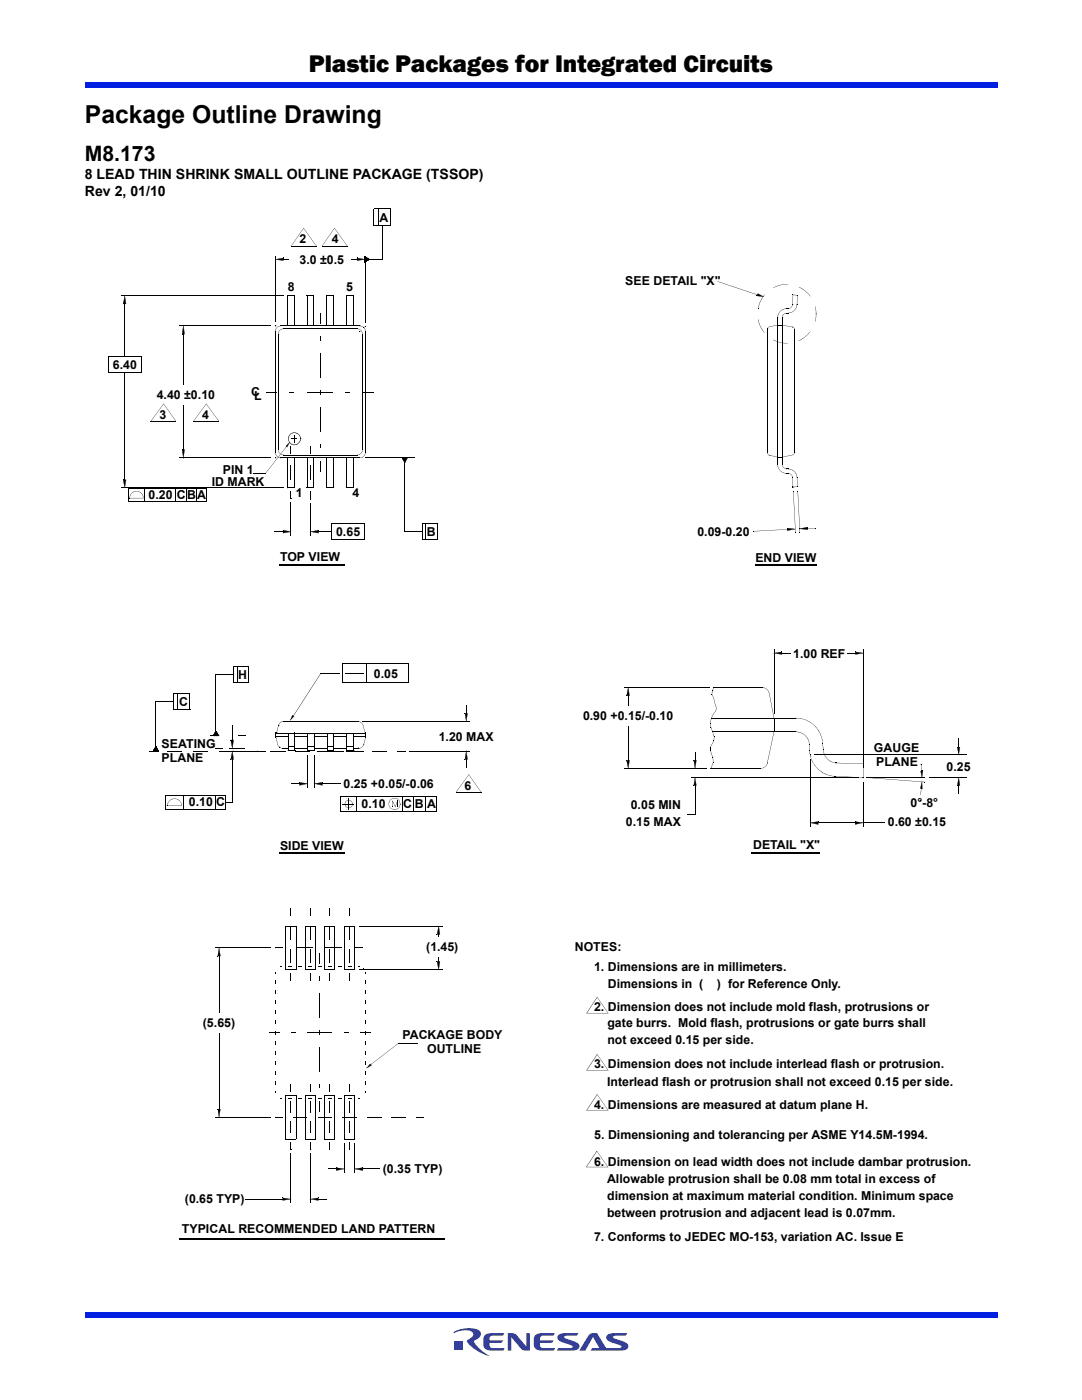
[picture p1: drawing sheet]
<svg xmlns="http://www.w3.org/2000/svg" width="216mm" height="279mm" viewBox="0 0 216 279" stroke-linecap="round" stroke-linejoin="round" font-family="sans-serif">
<g fill="#001fe0">
<path d="M16.9 261.9h182.1v1.1h-182.1z"/>
<path d="M16.9 16.4h182.1v1.1h-182.1z"/>
</g>
<path d="M89.5 263.8h36.9v7.8h-36.9z" fill="#fff"/>
<g fill="#333f99">
<path d="M101.3 266.1h.6a1.2 1.2 0 0 1 1.2 .4l1.9 2.2v-2.6h.7v3.4h-.7a1.04 1.04 0 0 1-1-.3l-2-2.3v2.6h-.7z"/>
<path d="M96.7 266.5l.8-.4h3.1l-.2 .4-2.4 .1a.7 .7 0 0 0-.3 .9h2.7l-.4 .5h-2.3v.5l.2 .4 .2 .1h2.6l-.3 .5h-2.3a1.36 1.36 0 0 1-1.7-1.2l.1-1.4z"/>
<path d="M106.8 266.5l.8-.4h3.1l-.3 .4-2.3 .1a.7 .7 0 0 0-.3 .9h2.7l-.4 .5h-2.3v.5l.1 .4 .3 .1h2.6l-.3 .5h-2.3a1.36 1.36 0 0 1-1.7-1.2l.1-1.4z"/>
<path d="M111.4 266.4l.8-.3h3.2l-.3 .4-2.5 .2v.3l.6 .2a3.4 3.4 0 0 1 2.4 1.3 .85 .85 0 0 1-1 1h-3.5l.4-.5h2.1l.6-.1v-.3l-.6-.2a3.4 3.4 0 0 1-2.4-1.3l.1-.5z"/>
<path d="M117.6 266.4a1.8 1.8 0 0 1 1.5-.3l1.9 2.9h2.3l.7-.1v-.3l-.6-.2a3.4 3.4 0 0 1-2.4-1.3 .85 .85 0 0 1 1-1h3.2l-.3 .4-2.5 .2v.3l.6 .2a3.4 3.4 0 0 1 2.4 1.3 .85 .85 0 0 1-1 1h-6.5l.2-.4 1.5-.1-1.2-2.1-1.6 2.6h-1.2z"/>
<path d="M90.8 267.7h1.6v1.7h-1.6z"/>
<path d="M90.6 265.8a5.6 5.6 0 0 1 5.1-.2 1.19 1.19 0 0 1-.9 1.8l-.2 .3a6.8 6.8 0 0 0 3 2.9 7.1 7.1 0 0 1-4.4-3l.5-.4a.81 .81 0 0 0 .7-.8 .81 .81 0 0 0-.6-.8 5.3 5.3 0 0 0-3.3 .5z"/>
</g>
<g fill="none" stroke="#000" stroke-width=".2">
<path d="M24.1 59.1h32.4M54.9 51v13.2M57.4 59v6M58.1 49.1h5M58.7 59v6M61.3 59v6M62.6 59v6M64.3 49.1h5M65.2 59v6M66.5 59v6M69.1 59v6M70.5 59v6"/>
<path d="M72.8 51.8h3.5M72.9 51v13.3M74.6 45h3.4M74.6 41.7h3.3M74.6 41.7v3.3M75.4 41.7v3.3M76.3 45v6.8M77.9 41.7v3.3M21.6 71.1h6.6M21.6 71v3.3M24.9 60.6v10.5M24.9 74.3v21.5"/>
<path d="M28.2 71v3.3h-6.6M35.9 65h18.2M36.6 66.7v10.1M53 78.3h2.1M54.9 66.1v24.2M55.5 66.7v23M56 65h15.8M56.6 65.6h14.7M61.2 78.3h5.2M63.9 62.5v2.2M63.9 70.5v4.9M72.3 66.7v23"/>
<path d="M72.4 78.3h2.2M72.9 66.1v24.2M153.2 65.6v24.8M155.2 64.9v26.3M156.1 64.9v26.3M158.5 65.7v24.6M24.1 97.4h32.4M25.6 97.4l-.1 2.6h15.8M28.9 97.4v2.7M30.1 84.1h5M35.1 97.4v2.7M35.9 91.4h18.2"/>
<path d="M36.6 80.8v8.9M37.1 97.4v2.7M38.6 84.1h5.1M39.1 97.4v2.7M41.2 97.4v2.6M50.5 94.5h2.5M56 91.4h15.8M56.6 90.8h14.7M57.4 91.4v6M58 92.9v2.9M58.7 91.4v6M61.3 91.4v6"/>
<path d="M62 92.9v3M62.6 91.4v6M63.9 81.2v4.9M63.9 91.9v2.2M65.2 91.4v6M66.5 91.4v6M69.1 91.4v6M70.5 91.4v6M72.9 91.4h9.8M80.8 91.4v14.7h3.4M55.8 112.8h12.9M55.8 112.6h12.9"/>
<path d="M58 100.3v6.5M62 100.5v6.3M63.5 106.1h2.6M66 107.7h6.7M66 104.5h6.7M66.1 104.4v3.3M72.7 104.4v3.3M84.2 107.6h3.1M84.2 104.5h3v3.1M84.2 104.5v3.1M85 104.5v3.1M150.7 112.8h12.2"/>
<path d="M150.7 112.6h12.2M31.1 139.9h3.5M31.1 139.9v10M34.5 138.4h3.4M34.6 138.4v3.3M35.4 138.4v3.3M37.9 138.4v3.3h-3.4M46.6 134.6h-3.5v12.3M47.3 133v3.2M49.6 133l.1 3.2h-3.2l.1-3.2h3M63.9 134.5h4M68.3 136.3h13.3"/>
<path d="M68.3 132.5h13.3v3.7M68.3 132.5v3.8M68.8 134.4h3.8M73.1 132.5v3.8M124.6 137.2h17M125.4 138.8v2M142.4 137.2h9.7M154.4 129.6v12.8M172.3 129.6v25.6M33.5 149.9h2.8M36.6 158.7v2.8M38.6 149.9h2.8"/>
<path d="M42.9 158.7v2.8M43.7 149.9h8M45.1 158.7h-12v2.8M45.1 158.7v2.8h-12M45.8 149.3h2.2M46.4 144.7v3.3M46.4 151.2v9M53.9 149.9h2.9M55 146.3h18M55 147.1h2.6M56.6 143.9h14.8M57.5 146.3v3.5"/>
<path d="M58.8 149.3h2.6M58.8 147.1h2.6M58.8 146.3v3.5M59 149.9h2.9M61.4 146.3v3.5M61.4 150.6v6.6M62.7 149.3h2.6M62.7 147.1h2.6M62.7 146.3v3.5M62.7 150.6v6.6M64.1 149.9h2.9M64.3 156.4h3.7"/>
<path d="M65.3 146.3v3.5M66.6 149.3h2.6M66.6 147.1h2.6M66.6 146.3v3.5M69.2 146.3v3.5M69.2 149.9h2.9M69.6 159.3v2.3M70.5 147.1h2.5M70.5 146.3v3.5M71.1 158.9v3.1M72.3 143.9h21.4M74.3 149.9h2.9"/>
<path d="M80.3 158.9v3.1M81.7 149.9h12M82.6 158.9v3.1M84.9 158.9v3.1M91 158.1h5M124.6 153.3h16.4M125.4 144.9v6.9M138 155.2h33.3M138.7 156.7v5.9M141.8 153.3h9.9M141.9 143.3h16.9M142.2 146h16.6"/>
<path d="M154.4 143.3v2.7M161.7 151.5v13.5M162.5 150.7h30.4M172.2 156v9M173 155.2h11.6M185.4 155.2h7.5M55.8 170.1h12.9M55.8 170.3h12.9M67.9 162h19.3M68.3 160.5h2.4M87.2 162v-3.1l-19.3 .1 .1 3M150 170.1h13.5"/>
<path d="M150 170.3h13.5M163.2 164.2h7.4M172.2 164.2h4.2M43 189.2h11.1M43.7 190.8v11.3M58 184.8v2.7M58 189.5v2.7M59 189.2h3.4M59.1 184.8v8.7M59.1 184.8h-2.1v8.7h2.1M60.8 184.8h2.2v8.7h-2.2M60.9 184.8v8.7"/>
<path d="M61.9 184.8v2.7M61.9 189.5v2.7M63.8 190.3v2.1M63.8 198.2v5M64.7 184.8h2.1v8.7h-2.1M64.7 184.8v8.7M64.9 189.2h3.4M65.8 184.8v2.7M65.8 189.5v2.7M68.6 184.8h2.2v8.7h-2.2M68.7 184.8v8.7M69.7 184.8v2.7"/>
<path d="M69.7 189.5v2.7M71.6 184.8h16.6M71.6 193.5h16.6M43.7 206.1v15.3M53.6 206h2.2M57 218.6h2.1M57 218.6v8.7h2.1M58 219.7v2.3M59.1 218.6v8.7M60.8 218.6h2.2M60.9 218.6v8.7M61.4 206h4.9"/>
<path d="M61.9 219.7v2.3M63 218.6v8.7h-2.2M63.8 209v4.9M63.8 219.7v2.1M64.7 218.6h2.1M64.7 218.6v8.7M65.8 219.7v2.3M66.8 218.6v8.7h-2.1M68.6 218.6h2.2M68.7 218.6v8.7M69.7 219.7v2.3M70.8 218.6v8.7h-2.2"/>
<path d="M71.9 206h2.1M79.5 208.3h3.9M117 202.2h4.3M117 213.6h4.3M43 223h11.1M49 239.3h7.4M58 223.8v2.4M58 230.2v9.8M58.5 223h2.8M61.9 223.8v2.4M61.9 230.2v9.8M63.5 223h2.7"/>
<path d="M65.8 223.8v2.4M68.3 223h2.8M68.7 228.2v5.9M69.7 223.8v2.4M70.8 228.2v5.9M72.4 233.3h3.3M73.3 223h2.8M78.2 223h2.8M116.9 232.9h4.4M117 221.6h4.3M35.8 247.1h53M35.8 247.3h53"/>
</g>
<g fill="#000">
<path d="M24.9 59.1l-.3 1.6zM54.9 51.7l1.6-.2zM56.5 51.7l1.2 .1zM54.9 51.7l1.6 .3zM56.5 51.5l.1 .5zM57.4 59l1.4 .1zM60.6 45.5l-2.5 3.6zM61.3 59l1.4 .1zM60.6 45.6l2.5 3.5zM66.7 45.5l-2.4 3.6zM65.2 59l1.3 .1zM69.1 59l1.4 .1z"/>
<path d="M66.7 45.6l2.6 3.5zM70.1 51.7l1.2 .1zM71.2 52l1.7-.3zM71.2 51.5v.5zM72.8 51.7l.1 .1zM72.8 52.3h.1zM72.8 51.2v1.1zM72.8 51.7v.1zM72.8 52.2l.1 .1zM72.8 51.6l.1 .1zM72.8 52.1l.1 .1zM72.8 52.1l.1 .2z"/>
<path d="M71.2 51.5l1.7 .3zM72.8 51.6l.2 .1zM72.8 52l.2 .2zM72.8 52.1l.2 .1zM72.8 51.5l.2 .2zM72.8 51.9l.2 .2zM72.8 52l.2 .1zM72.8 51.4l.3 .4zM72.8 51.5l.3 .2zM72.8 51.7l.3 .5zM72.8 51.8l.3 .4zM72.8 51.9l.3 .2z"/>
<path d="M72.8 51.4l.4 .3zM72.8 51.5l.4 .2zM72.9 51.7l.3 .4zM72.8 51.8l.4 .2zM72.8 51.8l.4 .3zM72.8 51.3l.4 .4zM73 51.8l.2 .2zM73 51.7l.2 .4zM72.8 51.3l.5 .4zM73.1 51.8l.2 .2zM73 51.8l.3 .2zM73.2 51.8l.2 .1z"/>
<path d="M73.2 51.8l.1 .2zM73.1 51.8l.3 .2zM72.8 51.3l.6 .4zM72.8 51.2l.6 .5zM72.9 51.3l.4 .5zM72.9 51.3l.5 .4zM73.3 51.8l.1 .2zM73.2 51.7l.2 .3zM73 51.3l.4 .4zM73 51.4l.4 .3zM73.3 51.8l.2 .1zM73.1 51.4l.4 .3z"/>
<path d="M73.1 51.5l.4 .2zM73.2 51.4l.2 .4zM73.2 51.5l.2 .3zM73.4 51.8l.2 .1zM73.4 51.8l.1 .1zM73.2 51.4l.3 .4zM73.2 51.5l.4 .2zM73.3 51.5l.3 .2zM73.3 51.6l.3 .1zM73.6 51.7v.1zM73.4 51.6l.2 .1zM73.5 51.7l.1 .2z"/>
<path d="M73.6 51.8h.1zM73.6 51.7l.1 .1zM73.4 51.6l.3 .1zM73.5 51.6l.2 .1zM73.6 51.7h.1zM73.6 51.7l.2 .1zM73.7 51.7v.1zM72.8 51.2l1 .5zM72.8 52.3l1-.5zM151 59l1.4 .2zM143.2 56.2l8 2.7zM151.2 58.6l-.2 .4z"/>
<path d="M151.2 58.5l1.2 .8zM152.5 58.8l-1.1 2.1 .4-1.1zM154.3 57.4l.4-.2zM154.7 57.2l.6-.2zM155.3 57l1.9-.3zM158.2 58.8l-.1 1.9zM158.2 58.8l.9 .1zM159.1 58.9l-.1 1.8zM159.4 57.2l.4 .3zM159.8 57.4l.5 .4zM160.3 57.8l.9 .7 .5 .6zM24.6 60.6l.6 .1z"/>
<path d="M24.9 59.1l.3 1.5zM36.3 66.7h.6zM36.6 65l-.3 1.7zM36.6 65l.3 1.7zM55.1 65.5l.3-.3 .6-.2-.6 .2-.5 .9zM56 65.8l.6-.2-.9 .5-.2 .6 .2-.6zM57.8 78.2l.8 .1zM63.9 67.2v.8zM63.9 77.9v.8zM69 78.2l.8 .1zM71.8 66.1h.1zM71.2 65.6a1.05 1.05 0 0 1 1.1 1.1l-.3-.7z"/>
<path d="M71.8 65h.3a.94 .94 0 0 1 .8 1.1l-.3-.7zM72.8 65.2h.1zM151.2 63.8l.9 2.1-.5-1zM151.4 60.9l-.1 .6zM152.2 65.9l.3 .5zM153.5 65.2l1.7-.3zM153.2 65.3l.3-.1-.4 .4zM154.3 67.8l2.1 .7-1.1-.2zM155.2 63.4v1.5zM155.2 64.9h.9zM156 63.4l.1 1.5zM156.4 68.4l.6 .1z"/>
<path d="M156.8 61.6h.6zM155.8 62l1.1-.4-1.2 .6-.4 .6-.1 .6a1.28 1.28 0 0 1 .6-1.4zM156.9 62.4l.5 .1zM156.3 62.7l.7-.3-.7 .4-.2 .6v-.4zM157 68.5h.2zM158.1 60.7a.71 .71 0 0 1-.8 .9l.6-.3zM159 60.7a1.66 1.66 0 0 1-1.7 1.7l.7-.1 .5-.4 .4-.5zM158.2 65.2l.3 .2 .1 .4zM159.3 68l1.9-1.2-.9 .7zM161.5 66.3l-.3 .5zM161.6 66.1l-.1 .3zM162.8 62.7l-.1 1.5z"/>
<path d="M162.6 61.2l.2 .3zM162.7 61.5l.2 .6zM162.8 62.1l.1 .6zM24.6 95.7l.6 .1zM24.6 95.8l.3 1.6zM24.8 97.3h.1zM25.1 95.8l-.2 1.6zM26.2 98.5a1.37 1.37 0 0 1 1.5-.4 1.37 1.37 0 0 1 .9 1.3h-2.7h2.7l-.4-1-1-.4-.9 .4-.5 1zM32.6 80.6l-2.5 3.5zM32.6 80.6l2.5 3.5zM36.3 89.7h.6zM36.3 89.7l.3 1.7z"/>
<path d="M36.8 89.7l-.2 1.7zM41.1 80.6l-2.5 3.5zM41.1 80.6l2.6 3.5zM54.9 90.3l.4 .7 .7 .4a.99 .99 0 0 1-1.1-1.1zM55.5 89.7l.4 .8 .7 .3a.99 .99 0 0 1-1.1-1.1zM57.8 88.2l-.7 .8zM57.1 89.1l-4.1 5.4zM57 89l.3 .2zM57.4 97.3l1.4 .1zM57.8 88.3l-.5 1zM58 89.2l.1 1.4zM58 98l.1 1.5z"/>
<path d="M58 99.4l.1 .1zM58.1 87.5l1.2 .1zM58.7 86.9l.1 1.3zM57.9 86.7a1.2 1.2 0 0 1 1.3-.3 1.2 1.2 0 0 1 .7 1.2l-.1-.5-.2-.4-.9-.3-.4 .1-.4 .2-.3 .9 .3 .8 .8 .4 .9-.4 .2-.4 .1-.4a1.24 1.24 0 0 1-1.7 1.2 1.24 1.24 0 0 1-.3-2.1zM61.3 97.3l1.4 .1zM62 89.1v1.5zM62 98.2v1.4zM63.9 88.6v.8zM65.2 97.3l1.3 .1zM69.1 97.3l1.4 .1zM71.2 90.8l.8-.3 .3-.8a.96 .96 0 0 1-1.1 1.1zM71.8 91.4l.8-.4 .3-.7a.96 .96 0 0 1-1.1 1.1z"/>
<path d="M80.2 91.4h.1zM80.2 91.4h1.1zM80.2 91.5l.3-.1zM80.2 91.5l.2-.1zM80.3 91.4v.1zM80.2 91.4l.1 .1zM80.3 91.4h.1zM80.6 91.4l-.3 .3zM80.3 91.5l.3-.1zM80.5 91.4l-.2 .2zM80.4 91.4l-.1 .1zM80.8 91.4l-.4 .4z"/>
<path d="M80.4 91.7l.4-.3zM80.7 91.4l-.3 .3zM80.6 91.4l-.2 .3zM80.4 91.8l.4-.2zM80.8 91.5l-.3 .4zM80.4 91.7l.4-.2zM80.5 91.9l.3-.1zM80.5 91.9l.3-.2zM80.8 91.8l-.2 .3zM80.8 91.7l-.2 .3zM80.6 92l.2-.1zM80.8 91.9l-.2 .2z"/>
<path d="M80.6 92.1l.2-.1zM80.6 92.1h.2zM80.8 92.1l-.1 .1zM80.7 92.2l.1 .1zM81.3 91.4l-.5 .9zM80.2 91.4l.6 1zM81.2 91.4l-.4 .5zM81.2 91.4l-.4 .4zM81.1 91.4l-.3 .4zM81.1 91.4l-.3 .3zM81 91.4l-.2 .3zM81 91.4l-.2 .2z"/>
<path d="M80.9 91.4l-.1 .1zM80.8 91.4v.1zM81.3 91.4l-.5 .5zM81.3 91.4l-.5 .6zM81.2 91.4l-.4 .6zM81.2 91.5l-.4 .5zM81.2 91.5l-.4 .6zM81.2 91.6l-.4 .5zM81.1 91.7l-.3 .4zM81 91.8l-.2 .3zM81 91.9l-.2 .3zM80.9 92l-.1 .2z"/>
<path d="M80.9 92.1l-.1 .1zM80.8 92.1v.2zM153.1 90.4l.4 .5-.3-.2zM153.5 90.8l1.7 .4zM155.2 91.2v1.5zM155.2 91.2l.9 .1zM155.2 92.7l.5 1.2 .5 .4 .7 .1a1.7 1.7 0 0 1-1.7-1.7zM156 91.2l.1 1.5zM156.1 91.2l2.1-.4zM156 92.7l.3 .6 .7 .3-.7-.3zM156.8 94.4l.6 .1zM156.9 93.6h.5z"/>
<path d="M157.4 94.4l.5 .3 .3 .7-.3-.6zM158.5 90.3v.3l-.3 .2zM158.1 95.4l.2 1.8zM158.3 98.1l.5 8.2zM157.3 93.6a1.69 1.69 0 0 1 1.7 1.7l-.1-.7-.4-.5zM159 95.3l.2 1.8zM158.2 97.2l.9-.1zM159.2 98l.4 8.2zM54.8 106.1l1.7 .1zM56.5 106.4l1.6-.3zM56.5 105.8v.6zM56.5 105.8l1.6 .3z"/>
<path d="M62 106.1l1.6-.2zM61.9 106.1h.1zM62 106.1l1.6 .3zM63.5 105.8l.1 .6zM157.1 105.9l1.6-.3zM157 105.4l.1 .5zM157.1 105.4l1.5 .2zM159.6 105.5l1.6-.3zM161.2 105.4h1.6zM161.1 105.2l.1 .5zM159.6 105.5l1.6 .2zM125 138.8l.6 .1z"/>
<path d="M125.3 137.2l-.2 1.7zM125.3 137.2l.3 1.7zM142 138.6l.4 .6zM142.1 137.9l-.1 .7zM142.3 139.3l.4 1.2zM142.4 137.2l-.3 .7zM152.1 137.2a1.34 1.34 0 0 1 1.4 1.2l-.5-.8zM153.5 138.4l.9 4.9zM154.4 130.3l1.6-.2zM156 130.3l1.8 .1zM154.4 130.3l1.6 .3zM156 130.1l.1 .5z"/>
<path d="M169.1 130.3l1.6 .1zM170.7 130.6l1.6-.3zM170.7 130.1v.5zM170.7 130.1l1.6 .3zM29.8 149.9h1.4zM30.5 149.9h.1zM30.5 149.9h1.1zM30.6 149.8v.1zM30.6 149.8l.2 .1zM30.6 149.8l.1 .1zM30.6 149.9h.1zM30.6 149.7l.3 .2z"/>
<path d="M30.6 149.7l.2 .2zM30.7 149.6l.4 .3zM30.7 149.7l.3 .2zM30.7 149.7l.2 .2zM30.8 149.5l.3 .2zM30.8 149.5l.3 .3zM30.8 149.5l.3 .4zM30.8 149.4l.3 .1zM30.8 149.4l.3 .2zM30.8 149.4l.3 .3zM30.9 149.3l.2 .2zM30.9 149.4l.2 .1z"/>
<path d="M30.9 149.3l.2 .1zM30.9 149.2l.2 .2zM31 149.2l.1 .2zM31 149.2l.1 .1zM31 149.1l.1 .1zM31 149.1h.1zM31 149l.1 .1zM31 149.2h.1zM31 149.1l.2 .1zM31.1 149l.1 .1zM31.1 148.9l.1 .1zM31.1 149.5l.5 .4z"/>
<path d="M31.1 149.5l.4 .4zM31.1 149.5l.3 .4zM31.1 149.6l.4 .3zM31.1 149.7l.3 .2zM31.1 149.7l.2 .2zM31.1 149.8l.2 .1zM31.1 149.9h.1zM31.1 149.4l.5 .5zM31.1 149.4l.5 .4zM31.1 149.3l.4 .5zM31.1 149.3l.5 .4zM31.1 149.3l.4 .3z"/>
<path d="M31.1 149.2l.4 .4zM31.1 149.2l.3 .4zM31.1 149.2l.4 .3zM31.1 149.2l.2 .3zM31.1 149.2l.3 .2zM31.1 149.2l.2 .1zM31.1 149.1l.2 .2zM31.1 149.1l.1 .2zM31.1 149.1l.2 .1zM31.1 149.1l.1 .1zM31.1 149l.2 .1zM31.1 148.9l-.5 1z"/>
<path d="M31.1 149l.6 .9zM42 146.8l1.4 .1zM42.5 146.8l1.1 .1zM42.9 149.3l1.4 .1zM43 146.8l.1 .1zM43 146l.1 .1zM43 146h.1zM43 145.9l.1 .1zM42.6 146.8l.5-.4zM43 146.4l-.3 .5zM42.7 146.8l.4-.3zM43 146.5l-.2 .4z"/>
<path d="M42.7 146.8l.4-.2zM43 146.6l-.2 .3zM43 146.6l-.1 .3zM42.8 146.8l.3-.1zM42.9 146.8h.2zM43 146.8h.1zM43 146.3l-.4 .6zM42.5 146.8l.6-.4zM43 146.3l-.4 .5zM43 146.2l-.4 .6zM42.6 146.6l.5-.4zM43 146.2l-.3 .5z"/>
<path d="M42.7 146.6l.4-.4zM42.7 146.5l.4-.3zM43 146.2l-.2 .4zM42.8 146.4l.3-.2zM43 146.1l-.2 .3zM43 146.1l-.1 .3zM42.8 146.3l.3-.2zM43 146l-.1 .3zM42.8 146.2l.3-.2zM43 146l-.1 .2zM43 145.9l-.5 1zM43 146.7v.2z"/>
<path d="M43 146v.1zM43 145.9l.6 1zM43 146.1l.1-.1zM43.1 145.9v.1zM43 146.3l.2-.1zM43 146.2l.2-.1zM43.2 146l-.1 .2zM43.1 146.1h.1zM43 146.4l.3-.2zM43 146.3l.3-.1zM43.1 146.3l.1-.1zM43.3 146.2l-.2 .3z"/>
<path d="M43 146.5l.3-.2zM43.3 146.3l-.2 .3zM43 146.5l.3-.1zM43 146.6l.3-.2zM43 146.6l.4-.2zM43.3 146.4l-.2 .4zM43 146.7l.4-.2zM43 146.8l.4-.3zM43 146.8l.5-.3zM43 146.8l.5-.2zM43.1 146.8l.4-.2zM43.4 146.5l-.2 .4z"/>
<path d="M43.4 146.6l-.2 .3zM43.2 146.8l.3-.2zM43.5 146.6l-.2 .3zM43.3 146.8l.2-.1zM43.5 146.6l-.1 .3zM43.5 146.8l.1 .1zM43.3 146.8l.3-.1zM43.4 146.8l.2-.1zM43.4 146.8h.2zM43.5 146.8h.1zM43.5 146.7v.2zM46 147.7h.7z"/>
<path d="M46 151.5l.7 .1zM46 147.7l.3 1.7zM46.3 149.9l-.2 1.7zM46.3 149.9l.4 1.7zM46.6 147.7l-.3 1.7zM47.3 149.3l1.4 .1zM47.6 146.8l1.4 .1zM51.5 149.9h1.6zM55 146.3l.1 .8zM55 147.1l.4 1.4zM55.5 144.8l-.3 1.5zM55.4 148.5l.4 .6 .7 .2a.87 .87 0 0 1-1.1-.8z"/>
<path d="M55.5 149.9h1.5zM56.4 149.3l1.2 .1zM55.9 144.2l.3-.2h.4l-.7 .2-.4 .6zM57.5 149.8h1.3zM57.5 149l1.3 .1zM57.5 149.8h.1zM58.3 142.7l-.4 1zM58.1 156.4h1.7zM58.4 142.7l.3 .2zM63.9 134.5l-5.3 8.4zM58.7 142.9l-.8 .9zM58.8 146.3v.8z"/>
<path d="M59.4 149.9h1.5zM59.8 156.7l1.6-.3zM59.7 156.1l.1 .7zM61.4 149.8h1.4zM59.8 156.1l1.6 .3zM61.4 149l1.4 .1zM62.7 156.4l1.6-.3zM62.7 149.8h.1zM62.7 156.4v.1zM63.2 149.9h1.6zM62.7 156.4l1.6 .3zM64.3 156.1l.1 .7z"/>
<path d="M65.3 149.8h1.3zM65.3 149l1.3 .1zM67.1 149.9h1.6zM69.1 149.8h1.4zM69.1 149l1.4 .1zM70.5 149.3l1.1 .1zM71 149.9h1.5zM71.4 143.9h.1zM71.6 149.3l.6-.2 .4-.6a.84 .84 0 0 1-1 .8zM71.4 143.9l.7 .3 .4 .6-.4-.6zM72.4 144.8l.4 1.5zM72.9 146.3l.1 .8z"/>
<path d="M72.9 147.1l-.3 1.4zM74.9 149.9h1.5zM79.4 149.9h1.4zM93.5 154.6l-2.5 3.5zM92.8 142.3l.5 .1zM92.8 151.5l.5 .1zM93 140.7l.1 1.7zM93 151.5l.1 1.7zM92.8 142.4l.3 1.5zM93 149.9l-.2 1.7zM93 149.9l.3 1.7zM93.3 142.4l-.3 1.5z"/>
<path d="M93.6 154.6l2.4 3.5zM125 151.7h.6zM125 151.8l.3 1.6zM125.3 153.3v.2zM125.6 151.7l-.3 1.7zM138.4 151.7h.6zM138.4 156.7l.6 .1zM138.7 150.2v1.6zM138.4 151.7l.3 1.6zM138.7 155.2l-.3 1.6zM138.7 155.2l.3 1.6zM138.9 151.7l-.2 1.6z"/>
<path d="M141.7 149.1l.1 .6zM141.7 144.3l.2 .9zM141.7 149.7l.3 .9zM141.8 153.3l.1 .1zM141.8 145.2l.4 .8zM141.9 143.3l-.1 1zM142 150.6l.3 .6zM142 148.5l-.3 .6zM142.1 152.6l-.2 .8zM142.2 146.1l.3 1zM142.2 151.2l.1 .9zM142.3 142.6l-.4 .7z"/>
<path d="M142.3 152.1l-.1 .6zM142.4 147.8l-.4 .7zM142.5 147.1l-.1 .7zM142.7 140.5l.3 .8zM142.8 141.9l-.5 .7zM142.9 141.3v.6zM151.7 153.3l.5-.1 .4-.2 .5-.7a1.25 1.25 0 0 1-.9 1zM154.4 146l-1.3 6.3zM158.8 146a2.71 2.71 0 0 1 2.7 2.6l-.1-.5a2.78 2.78 0 0 0-1.2-1.6zM161.5 148.6l.1 1.2zM161.5 149.8l.4 1.5 .3 .9a5.4 5.4 0 0 0 3.9 2.7h.5a4.8 4.8 0 0 1-3.7-1.7l-.4-.5a5.2 5.2 0 0 1-1-2.9zM158.8 143.3a5.4 5.4 0 0 1 5.4 5.1l-.1-.5a5.4 5.4 0 0 0-2.4-3.7l-1.3-.6z"/>
<path d="M164.1 148.4l.2 1.2zM164.3 149.6l.5 1.4a2.86 2.86 0 0 0 1.5 1.1l.5 .1a2.44 2.44 0 0 1-2.3-1.5zM166.6 154.9h.1zM173 155.2l11.5 .9zM183.8 157.3l-.1 1.3zM183.7 157.3l.4 .2zM183.7 153.9l.2 1.3zM183.7 152.6l.2 1.2zM184.1 153.8l-.2 1.4zM183.9 156.1l.2 1.3zM183.9 156.1l-.2 1.3zM183.7 153.9l.4-.1z"/>
<path d="M191 156.7l.6 .1zM191 149.1h.6zM191.3 156.7v1.7zM191.3 147.4v1.7zM191 149.1l.3 1.6zM191.3 155.2l-.3 1.6zM191.3 155.2l.3 1.6zM191.5 149.1l-.2 1.6zM33.7 159.9a1.44 1.44 0 0 1 1.6-.5 1.44 1.44 0 0 1 1 1.4h-2.9h2.8l-.2-.8-.9-.6h-.5l-.5 .3-.4 .3-.3 .8zM45 160.1l1.4 .1zM69 159.9a.76 .76 0 0 1 .9-.2 .76 .76 0 0 1 .4 .8l-.2-.6-.5-.2-.6 .2-.1 .6 .1 .5 .6 .2 .5-.2 .2-.5a.78 .78 0 0 1-1.1 .7 .78 .78 0 0 1-.2-1.3zM78.3 159.8l.6 1.3-.5-1.3-.1 1.2z"/>
<path d="M79.3 159.8l-.5 1.2zM79.3 159.8l.1 1.2zM77.9 159.6a1.11 1.11 0 0 1 1.3-.3 1.11 1.11 0 0 1 .6 1.2l-.3-.9-.7-.3-.9 .3-.3 .9 .3 .7 .9 .3 .7-.3 .3-.7a1.17 1.17 0 0 1-1.6 1.1 1.17 1.17 0 0 1-.3-2zM137.1 162.5l1.6 .1zM161.7 164.2l1.6-.3zM161.7 164.2l1.6 .3zM163.2 164l.1 .6zM170.6 164.5l1.6-.3zM170.6 164v.6zM170.6 163.9l1.6 .3zM43.5 190.8h.5zM43.7 189.1l-.3 1.7z"/>
<path d="M43.7 189.1l.3 1.7zM54.9 197.7v.6zM54.9 195.7v.6zM54.9 194v.3zM55 189.1l1.4 .1zM55.9 192.9h.4zM57.6 192.9h.7zM58 181.4v1.4zM58 194.2v1.4zM59.6 192.9h.6zM61.6 192.9h.6zM61.9 181.4l.1 1.4z"/>
<path d="M61.9 194.2l.1 1.4zM63.5 192.9h.7zM63.8 194.9l.1 .8zM65.6 192.9h.6zM65.8 181.4v1.4zM65.8 194.2v1.4zM67.5 192.9h.6zM69.5 192.9h.6zM69.7 181.4v1.4zM69.7 194.2v1.4zM70.7 184.8h.1zM70.7 193.5h.1z"/>
<path d="M70.9 189.1l1.4 .1zM71.5 192.9h.3zM72.5 193.2l.1 .1zM72.8 194l.1 .3zM72.8 195.7l.1 .6zM72.8 197.7l.1 .6zM87.2 186.5h.6zM87.2 191.9h.6zM87.5 186.5l.1 .4zM87.5 191l.1 .9zM87.2 191.9l.3 1.6zM87.5 184.8l-.3 1.7z"/>
<path d="M87.5 193.5h.1zM87.5 184.8l.3 1.7zM87.8 191.9l-.3 1.6zM54.9 217.8v.4zM54.9 215.8v.7zM54.9 213.8v.6zM54.9 211.8v.6zM54.9 209.8v.6zM54.9 207.8v.6zM54.9 205.7v.7zM54.9 203.7v.7zM54.9 201.7v.7z"/>
<path d="M54.9 199.7v.6zM55.9 219.2l.4 .1zM57.6 219.2l.7 .1zM58 216.5v1.4zM58.2 206l.8 .1zM59.6 219.2l.6 .1zM61.6 219.2l.6 .1zM61.9 216.5l.1 1.4zM63.5 219.2l.7 .1zM63.8 205.7l.1 .8zM63.8 216.4l.1 .8zM65.5 219.2l.7 .1z"/>
<path d="M65.8 216.5v1.4zM67.5 219.2l.6 .1zM68.7 206l.8 .1zM69.5 219.2l.6 .1zM69.7 216.5v1.4zM71.4 219.2l.4 .1zM72.8 199.7l.1 .6zM72.8 201.7l.1 .7zM72.8 203.7l.1 .7zM72.8 205.7l.1 .7zM72.8 207.8l.1 .6zM72.8 209.8l.1 .6z"/>
<path d="M72.8 211.8l.1 .6zM72.8 213.8l.1 .6zM72.8 215.8l.1 .7zM72.8 217.8l.1 .4zM73.9 212.3l-.7 .9zM73.9 212.3l.3 .3zM74 212.4l5.5-4.2zM73.2 213.1l.9-.5zM119.1 199l2.3 3.2-2.2-3.2-2.2 3.2zM119.1 210.4l2.3 3.2-2.2-3.2-2.2 3.2zM43.5 221.3h.5zM43.4 221.3l.4 1.7z"/>
<path d="M43.9 221.3l-.2 1.7zM55 223h1.4zM56.4 239.5l1.6-.2zM56.4 239.1v.5zM58 227.9v1.5zM56.4 239l1.6 .4zM58 229.3h.1zM61.9 227.9l.1 1.5zM61.9 239.3l1.6-.3zM61.8 229.3h.2zM61.9 239.3h.1zM63.5 239.3l1.6 .1z"/>
<path d="M61.9 239.3l1.6 .3zM63.5 239.1l.1 .5zM65.4 233.3h1.7zM65.8 227.9v1.5zM67.1 233.6l1.6-.3zM67.1 233v.6zM67.1 233l1.6 .3zM69.7 227.9v1.5zM70.8 233.3l1.6-.3zM70.8 233.3l1.6 .3zM72.4 233l.1 .6zM83.1 223h1.4z"/>
<path d="M119.1 229.7l2.2 3.2-2.2-3.2-2.1 3.2zM119.1 218.4l2.3 3.2-2.2-3.2-2.2 3.2z"/>
</g>
<g fill="#000">
<path d="M54.9 51.8l1.6-.3v.5zM71.2 51.5l1.7 .3-1.7 .2zM151.2 58.6l1.2 .6-1.4-.2zM24.9 59.1l.2 1.5h-.5zM36.6 65l.2 1.7h-.5zM24.6 95.8h.5l-.2 1.5zM36.3 89.7h.5l-.2 1.7zM57.8 88.3l-.5 .9-.3-.2zM56.5 105.8l1.5 .3-1.5 .3zM62 106.1l1.6-.3v.6zM157.1 105.4l1.5 .2-1.5 .3zM159.6 105.5l1.5-.3 .1 .5z"/>
<path d="M125.3 137.2l.3 1.7h-.6zM154.4 130.3l1.6-.2v.5zM170.7 130.1l1.6 .2-1.6 .3zM46 147.7h.6l-.2 1.6zM46.4 149.9l.2 1.7h-.6zM58.4 142.7l.3 .2-.8 .8zM59.8 156.1l1.6 .3-1.6 .3zM62.7 156.4l1.6-.3v.6zM92.8 142.4h.5l-.3 1.5zM93 149.9l.3 1.7h-.5zM125 151.7h.6l-.3 1.6zM138.4 151.7h.5l-.2 1.6z"/>
<path d="M138.7 155.2l.2 1.6h-.5zM184 156.1v1.3l-.4-.1zM183.7 153.9l.4-.1-.1 1.4zM191.3 155.2l.2 1.6h-.5zM191 149.1h.5l-.2 1.6zM161.7 164.2l1.6-.2v.5zM170.6 164l1.6 .2-1.6 .3zM43.7 189.1l.3 1.7h-.5zM87.5 184.8l.3 1.7h-.6zM87.2 191.9h.6l-.3 1.6zM73.9 212.3l.2 .3-.9 .5zM43.5 221.3h.5l-.3 1.7z"/>
<path d="M56.4 239.1l1.6 .2-1.6 .3zM61.9 239.3l1.6-.2v.5zM67.1 233l1.6 .3-1.6 .3zM70.8 233.3l1.6-.3v.6z"/>
</g>
<path d="M156.1 65.1h2.1M150.3 105.8h6.8" fill="none" stroke="#000" stroke-width=".44"/>
<path d="M166.8 152.4h5.5" fill="none" stroke="#000" stroke-width=".25"/>
<path d="M166.6 155.1h5.6" fill="none" stroke="#000" stroke-width=".32"/>
<g font-size="4.9">
<text x="61.6" y="14.3">Plastic Packages for Integrated Circuits</text>
<text x="16.9" y="24.4">Package Outline Drawing</text>
</g>
<text font-size="4.2" x="16.9" y="32.1">M8.173</text>
<g font-size="2.8">
<text x="16.9" y="35.6">8 LEAD THIN SHRINK SMALL OUTLINE PACKAGE (TSSOP)</text>
<text x="16.9" y="39.2">Rev 2, 01/10</text>
</g>
<g font-size="2.5">
<text x="75.8" y="44.3">A</text>
<text x="59.8" y="48.6">2</text>
<text x="59.8" y="52.7">3.0 ±0.5</text>
<text x="66.2" y="48.6">4</text>
<text x="57.4" y="58">8</text>
<text x="69.1" y="58">5</text>
<text x="124.8" y="56.9">SEE DETAIL &quot;X&quot;</text>
<text x="22.5" y="73.6">6.40</text>
<text x="31.3" y="79.6">4.40 ±0.10</text>
<text x="31.8" y="83.6">3</text>
<text x="40.3" y="83.6">4</text>
<text x="50.1" y="79">C</text>
<text x="50.7" y="79.8">L</text>
<text x="44.5" y="94.6">PIN 1</text>
<text x="29.7" y="99.6">0.20</text>
<text x="35.3" y="99.6">C</text>
<text x="37.3" y="99.6">B</text>
<text x="39.3" y="99.6">A</text>
<text x="42.2" y="97">ID MARK</text>
<text x="59.1" y="99.3">1</text>
<text x="70.4" y="99.3">4</text>
<text x="67.1" y="107">0.65</text>
<text x="85.2" y="106.9">B</text>
<text x="139.2" y="106.9">0.09-0.20</text>
<text x="55.9" y="112.1">TOP VIEW</text>
<text x="150.7" y="112.1">END VIEW</text>
<text x="158.3" y="131.3">1.00 REF</text>
<text x="47.5" y="135.5">H</text>
<text x="74.6" y="135.3">0.05</text>
<text x="35.8" y="140.9">C</text>
<text x="116.3" y="143.6">0.90 +0.15/-0.10</text>
<text x="32.3" y="149.3">SEATING</text>
<text x="87.5" y="147.8">1.20 MAX</text>
<text x="32.3" y="152.2">PLANE</text>
<text x="174.4" y="150.1">GAUGE</text>
<text x="174.8" y="152.8">PLANE</text>
<text x="188.9" y="153.8">0.25</text>
<text x="37.7" y="160.9">0.10</text>
<text x="43.2" y="160.9">C</text>
<text x="68.5" y="157.2">0.25 +0.05/-0.06</text>
<text x="72.2" y="161.2">0.10</text>
<text x="80.5" y="161.2">C</text>
<text x="82.8" y="161.2">B</text>
<text x="85.2" y="161.2">A</text>
<text x="92.7" y="157.6">6</text>
<text x="125.9" y="161.4">0.05 MIN</text>
<text x="181.7" y="161">0°-8°</text>
<text x="124.9" y="164.8">0.15 MAX</text>
<text x="177.1" y="164.9">0.60 ±0.15</text>
<text x="55.9" y="169.6">SIDE VIEW</text>
<text x="150.3" y="169.4">DETAIL &quot;X&quot;</text>
<text x="85" y="189.8">(1.45)</text>
<text x="114.7" y="189.8">NOTES:</text>
<text x="118.6" y="193.7">1. Dimensions are in millimeters.</text>
<text x="121.3" y="197.3">Dimensions in (</text>
<text x="143.1" y="197.3">) for Reference Only.</text>
<text x="118.5" y="201.7">2. Dimension does not include mold flash, protrusions or</text>
<text x="40.5" y="204.9">(5.65)</text>
<text x="80.3" y="207.4">PACKAGE BODY</text>
<text x="121.2" y="208.3">not exceed 0.15 per side.</text>
<text x="121.2" y="204.9">gate burrs. Mold flash, protrusions or gate burrs shall</text>
<text x="85.2" y="210.2">OUTLINE</text>
<text x="118.5" y="213.2">3. Dimension does not include interlead flash or protrusion.</text>
<text x="118.5" y="221.4">4. Dimensions are measured at datum plane H.</text>
<text x="121.1" y="216.6">Interlead flash or protrusion shall not exceed 0.15 per side.</text>
<text x="118.6" y="227.3">5. Dimensioning and tolerancing per ASME Y14.5M-1994.</text>
<text x="118.5" y="232.6">6. Dimension on lead width does not include dambar protrusion.</text>
<text x="76.4" y="234">(0.35 TYP)</text>
<text x="121.1" y="236">Allowable protrusion shall be 0.08 mm total in excess of</text>
<text x="121.2" y="239.4">dimension at maximum material condition. Minimum space</text>
<text x="36.9" y="240">(0.65 TYP)</text>
<text x="121.1" y="242.8">between protrusion and adjacent lead is 0.07mm.</text>
<text x="36.3" y="246.1">TYPICAL RECOMMENDED LAND PATTERN</text>
<text x="118.5" y="247.7">7. Conforms to JEDEC MO-153, variation AC. Issue E</text>
</g>
</svg>
